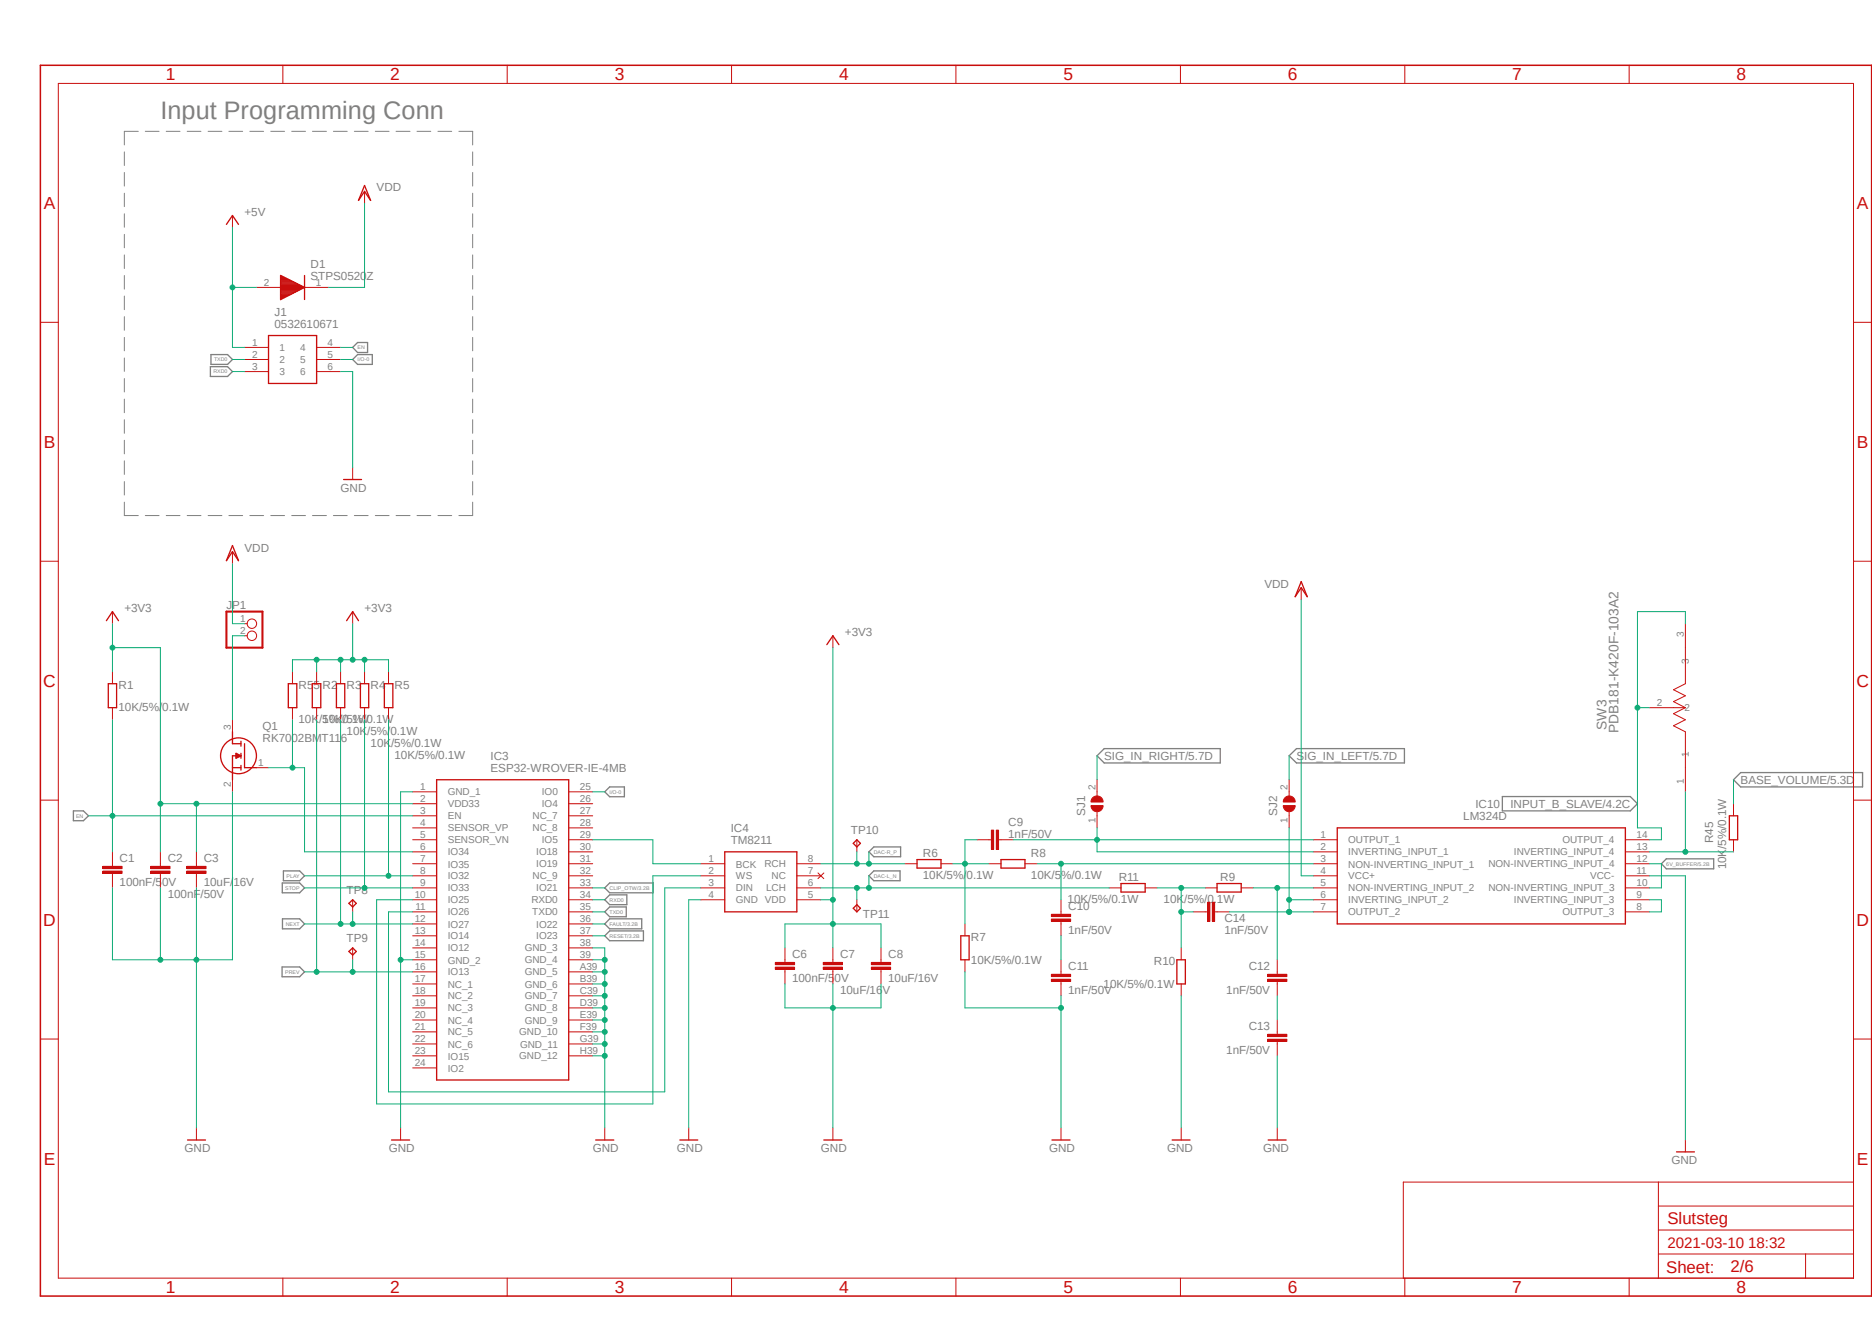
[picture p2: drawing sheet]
<svg xmlns="http://www.w3.org/2000/svg" width="420mm" height="297mm" viewBox="0 0 420 297" stroke-linecap="round" stroke-linejoin="round" font-family="sans-serif">
<path d="M8.5 14.3l411.5 276.9M420 14.5l-411.5 276.8" fill="none" stroke="#fff" stroke-width=".22"/>
<g fill="none" stroke="#808080" stroke-width=".22">
<path d="M27.9 34.1v3M27.9 38.7v3M31 29.5h-3.1v3M32.6 29.5h3.1M37.3 29.5h3.1M42 29.5h3.1M46.7 29.5h3.1M51.4 29.5h3M56 29.5h3.1M60.7 29.5h3.1M65.4 29.5h3.1M70.1 29.5h3.1"/>
<path d="M74.8 29.5h3.1M79.5 29.5h3.1M84.2 29.5h3.1M88.9 29.5h3.1M93.6 29.5h3M98.3 29.5h3M103 29.5h3v3M106 34.1v3M106 38.7v3M27.9 43.3v3.1M27.9 48v3M27.9 52.6v3"/>
<path d="M27.9 57.2v3M106 43.3v3.1M106 48v3M106 52.6v3M106 57.2v3M27.9 61.8v3.1M27.9 66.4v3.1M27.9 71v3.1M27.9 75.7v3M106 61.8v3.1M106 66.4v3.1M106 71v3.1"/>
<path d="M106 75.7v3M27.9 80.3v3M27.9 84.9v3M27.9 89.5v3.1M27.9 94.1v3.1M27.9 98.8v3M106 80.3v3M106 84.9v3M106 89.5v3.1M106 94.1v3.1M106 98.8v3M27.9 112.6v3.1h3.1"/>
<path d="M27.9 103.4v3M27.9 108v3M32.6 115.7h3.1M37.3 115.7h3.1M42 115.7h3.1M46.7 115.7h3.1M51.4 115.7h3M56 115.7h3.1M60.7 115.7h3.1M65.4 115.7h3.1M70.1 115.7h3.1M74.8 115.7h3.1"/>
<path d="M79.5 115.7h3.1M84.2 115.7h3.1M88.9 115.7h3.1M93.6 115.7h3M98.3 115.7h3M106 103.4v3M106 108v3M106 112.6v3.1h-3"/>
</g>
<g fill="none" stroke="#808080" stroke-width=".3">
<path d="M47.3 79.5h3.8l1.1 1.1-1.1 1.1h-3.8zM79.1 77.9l1.1-1.1h2.3v2.3h-2.3zM47.2 82.3h3.9l1.1 1.1-1.1 1.1h-3.9zM79.1 80.6l1.1-1.1h3.3v2.2h-3.3zM135.7 177.6l1.1-1.1h3.3v2.2h-3.3zM246.1 169.5l1.6-1.6h26.1v3.3h-26.1zM289.2 169.5l1.7-1.6h24.2v3.3h-24.2zM337.1 178.7h28.7l1.6 1.6-1.6 1.6h-28.7zM390.5 173.3h27.4v3.2h-27.4l-1.6-1.6zM16.5 181.9h2.2l1.2 1.1-1.2 1.1h-2.2zM63.3 198.1h3.9l1.1 1.1-1.1 1.1h-3.9zM63.6 195.4h3.6l1.1 1.1-1.1 1.1h-3.6z"/>
<path d="M135.7 199.2l1.1-1.1h9.8v2.2h-9.8zM194.9 191.1l1.1-1.1h6.1v2.2h-6.1zM194.9 196.5l1.1-1.1h5.9v2.2h-5.9zM373.8 192.7h10.7v2.2h-10.7l-1.1-1.1zM63.3 216.9h3.9l1.1 1.1-1.1 1.1h-3.9zM63.4 206.1h3.8l1.1 1.2-1.1 1.1h-3.8zM135.7 204.6l1.1-1.1h3.7v2.2h-3.7zM135.7 201.8l1.1-1.1h3.8v2.2h-3.8zM135.7 209.9l1.1-1.1h7.6v2.2h-7.6zM136.8 206.1h7.2v2.3h-7.2l-1.1-1.1z"/>
</g>
<g fill="none" stroke="#c90d0c" stroke-width=".22">
<path d="M13.1 18.7h402.7v268h-402.7zM63.5 14.6v4.1M113.8 14.6v4.1M164.1 14.6v4.1M214.5 14.6v4.1M264.8 14.6v4.1M315.2 14.6v4.1M365.5 14.6v4.1M52.2 48.3v2.7M9.1 72.3h4M54.9 77.9h5.3M57.5 64.5h5.4"/>
<path d="M68.3 64.5h5.4M71 77.9h5.4M415.8 72.3h4.1M54.9 80.6h5.3M54.9 83.4h5.3M71 80.6h5.4M71 83.4h5.4M79.1 104.9v2.7M9.1 125.9h4M25.2 137.2v2.7M415.8 125.9h4.1M9.1 179.5h4"/>
<path d="M92.6 177.6h5.4M127.6 177.6h5.4M415.8 179.5h4.1M44.1 193.8v.5M44.1 195.9v.6M92.6 180.3h5.4M92.6 183h5.4M92.6 185.7h5.4M92.6 188.4h5.4M92.6 191.1h5.4M92.6 193.8h5.4M92.6 196.5h5.4"/>
<path d="M92.6 199.2h5.4M127.6 180.3h5.4M127.6 183h5.4M127.6 185.7h5.4M127.6 188.4h5.4M127.6 191.1h5.4M127.6 193.8h5.4M127.6 196.5h5.4M127.6 199.2h5.4M92.6 201.8h5.4M92.6 204.6h5.4M92.6 207.3h5.4"/>
<path d="M92.6 209.9h5.4M92.6 212.6h5.4M92.6 215.3h5.4M92.6 218h5.4M127.6 201.8h5.4M127.6 204.6h5.4M127.6 207.3h5.4M127.6 209.9h5.4M127.6 212.6h5.4M127.6 215.3h5.4M127.6 218h5.4M9.1 233.1h4"/>
<path d="M92.6 220.7h5.4M92.6 223.4h5.4M92.6 226.1h5.4M92.6 228.8h5.4M92.6 231.5h5.4M92.6 234.2h5.4M92.6 236.9h5.4M92.6 239.6h5.4M127.6 220.7h5.4M127.6 223.4h5.4M127.6 226.1h5.4M127.6 228.8h5.4"/>
<path d="M127.6 231.5h5.4M127.6 234.2h5.4M127.6 236.9h5.4M415.8 233.1h4.1M89.9 253v2.7M135.7 253v2.7M372.1 265.2v21.5M372.1 275.9h43.7M372.1 270.6h43.7M415.8 265.2h-101v21.5M63.5 286.7v4M113.8 286.7v4"/>
<path d="M164.1 286.7v4M214.5 286.7v4M264.8 286.7v4M315.2 286.7v4M365.5 286.7v4M372.1 281.3h43.7M405.1 281.3v5.4"/>
</g>
<path d="M9.1 14.6h410.8v276.1h-410.8z" fill="none" stroke="#c90d0c" stroke-width=".34"/>
<g fill="none" stroke="#c90d0c" stroke-width=".3">
<path d="M50.8 50.3l1.4-2 1.3 2M60.2 75.3h10.8v10.7h-10.8zM62.9 61.8v5.4M62.9 61.8l5.4 2.7M62.9 67.2h.1M62.9 67h.5M62.9 66.8h.9M62.9 66.5h1.3M62.9 66.3h1.7M62.9 66.1h2.1M62.9 66h2.5M62.9 65.7h2.9"/>
<path d="M62.9 65.5h3.4M62.9 65.3h3.8M62.9 65.1h4.2M62.9 64.9h4.6M62.9 64.7h5M62.9 64.5h5.4M62.9 64.3h5M62.9 64.1h4.6M62.9 63.9h4.2M62.9 63.7h3.8M62.9 63.5h3.4M62.9 63.2h3"/>
<path d="M62.9 63.1h2.5M62.9 62.9h2.2M62.9 62.7h1.7M62.9 62.4h1.3M62.9 62.2h.9M62.9 62h.5M62.9 61.8h.1M68.3 61.8v5.4M68.3 64.5l-5.4 2.7M77.1 107.6h4M23.9 139.2l1.3-2 1.4 2M98 174.9h29.6v67.4h-29.6z"/>
<path d="M87.8 255.7h4.1M133.6 255.7h4.1"/>
</g>
<path d="M41.9 195.4h4.3v.5h-4.3z" fill-rule="evenodd" fill="#c90d0c"/>
<path d="M41.9 195.4h4.3v.5h-4.3z" fill="none" stroke="#c90d0c" stroke-width=".22"/>
<path d="M41.9 194.4h4.3v.5h-4.3z" fill-rule="evenodd" fill="#c90d0c"/>
<g fill="none" stroke="#c90d0c" stroke-width=".22">
<path d="M186.9 142.6v2.7M41.9 194.4h4.3v.5h-4.3zM44.1 191.1v2.7M44.1 196.5v2.7M157.2 193.8h5.4M157.2 196.5h5.4M157.2 199.2h5.4M178.8 193.8h5.3M178.8 196.5h5.3M178.8 199.2h5.3M183.5 195.8l1.3 1.3M184.8 195.8l-1.3 1.3"/>
<path d="M157.2 201.8h5.4M178.8 201.8h5.3M186.9 215.3v.6M186.9 217.5v.5M44.1 253v2.7M154.5 253v2.7"/>
</g>
<path d="M185.5 144.6l1.4-2 1.3 2M162.6 191.1h16.2v13.5h-16.2zM42.1 255.7h4M152.5 255.7h4" fill="none" stroke="#c90d0c" stroke-width=".3"/>
<path d="M184.7 217h4.3v.5h-4.3z" fill-rule="evenodd" fill="#c90d0c"/>
<path d="M184.7 217h4.3v.5h-4.3z" fill="none" stroke="#c90d0c" stroke-width=".22"/>
<path d="M184.7 215.9h4.3v.5h-4.3z" fill-rule="evenodd" fill="#c90d0c"/>
<path d="M25.2 193.8v.5M25.2 195.9v.6M184.7 215.9h4.3v.5h-4.3zM186.9 212.6v2.7M186.9 218v2.7" fill="none" stroke="#c90d0c" stroke-width=".22"/>
<path d="M23.1 195.4h4.3v.5h-4.3z" fill-rule="evenodd" fill="#c90d0c"/>
<path d="M23.1 195.4h4.3v.5h-4.3z" fill="none" stroke="#c90d0c" stroke-width=".22"/>
<path d="M23.1 194.4h4.3v.5h-4.3z" fill-rule="evenodd" fill="#c90d0c"/>
<path d="M23.1 194.4h4.3v.5h-4.3zM25.2 191.1v2.7M25.2 196.5v2.7M36 193.8v.5M36 195.9v.6" fill="none" stroke="#c90d0c" stroke-width=".22"/>
<path d="M33.8 195.4h4.3v.5h-4.3z" fill-rule="evenodd" fill="#c90d0c"/>
<path d="M33.8 195.4h4.3v.5h-4.3z" fill="none" stroke="#c90d0c" stroke-width=".22"/>
<path d="M33.8 194.4h4.3v.5h-4.3z" fill-rule="evenodd" fill="#c90d0c"/>
<path d="M33.8 194.4h4.3v.5h-4.3zM36 191.1v2.7M36 196.5v2.7M197.7 215.3v.6M197.7 217.5v.5M186.9 253v2.7" fill="none" stroke="#c90d0c" stroke-width=".22"/>
<path d="M184.8 255.7h4.1" fill="none" stroke="#c90d0c" stroke-width=".3"/>
<path d="M195.5 217h4.3v.5h-4.3z" fill-rule="evenodd" fill="#c90d0c"/>
<path d="M195.5 217h4.3v.5h-4.3z" fill="none" stroke="#c90d0c" stroke-width=".22"/>
<path d="M195.5 215.9h4.3v.5h-4.3z" fill-rule="evenodd" fill="#c90d0c"/>
<path d="M203 193.8h2.7M211.1 193.8h2.7M221.9 193.8h2.7M221.9 188.4h.5M224 188.4h.6M230 193.8h2.7M195.5 215.9h4.3v.5h-4.3zM197.7 212.6v2.7M197.7 218v2.7" fill="none" stroke="#c90d0c" stroke-width=".22"/>
<path d="M205.7 192.8h5.4v1.9h-5.4zM224.6 192.8h5.4v1.9h-5.4z" fill="none" stroke="#c90d0c" stroke-width=".3"/>
<path d="M222.4 186.2h.5v4.3h-.5z" fill-rule="evenodd" fill="#c90d0c"/>
<path d="M222.4 186.2h.5v4.3h-.5z" fill="none" stroke="#c90d0c" stroke-width=".22"/>
<path d="M223.5 186.2h.5v4.3h-.5z" fill-rule="evenodd" fill="#c90d0c"/>
<path d="M219.2 188.4h2.7M223.5 186.2h.5v4.3h-.5zM224.6 188.4h2.7M238 204.6v.5M238 206.7v.6" fill="none" stroke="#c90d0c" stroke-width=".22"/>
<path d="M235.9 206.2h4.3v.5h-4.3z" fill-rule="evenodd" fill="#c90d0c"/>
<path d="M235.9 206.2h4.3v.5h-4.3z" fill="none" stroke="#c90d0c" stroke-width=".22"/>
<path d="M235.9 205.1h4.3v.5h-4.3z" fill-rule="evenodd" fill="#c90d0c"/>
<path d="M235.9 205.1h4.3v.5h-4.3zM238 201.8v2.8M238 207.3v2.6M238 218v.6M238 220.2v.5" fill="none" stroke="#c90d0c" stroke-width=".22"/>
<path d="M235.9 219.7h4.3v.5h-4.3z" fill-rule="evenodd" fill="#c90d0c"/>
<path d="M235.9 219.7h4.3v.5h-4.3z" fill="none" stroke="#c90d0c" stroke-width=".22"/>
<path d="M235.9 218.6h4.3v.5h-4.3z" fill-rule="evenodd" fill="#c90d0c"/>
<path d="M235.9 218.6h4.3v.5h-4.3zM238 215.3v2.7M286.6 218v.6M238 220.7v2.7M286.6 220.2v.5M238 253v2.7" fill="none" stroke="#c90d0c" stroke-width=".22"/>
<path d="M236 255.7h4.1" fill="none" stroke="#c90d0c" stroke-width=".3"/>
<path d="M284.4 219.7h4.3v.5h-4.3z" fill-rule="evenodd" fill="#c90d0c"/>
<path d="M284.4 219.7h4.3v.5h-4.3z" fill="none" stroke="#c90d0c" stroke-width=".22"/>
<path d="M284.4 218.6h4.3v.5h-4.3z" fill-rule="evenodd" fill="#c90d0c"/>
<path d="M284.4 218.6h4.3v.5h-4.3zM286.6 215.3v2.7M286.6 220.7v2.7M286.6 231.5v.5M286.6 233.6v.6" fill="none" stroke="#c90d0c" stroke-width=".22"/>
<path d="M284.4 233.1h4.3v.5h-4.3z" fill-rule="evenodd" fill="#c90d0c"/>
<path d="M284.4 233.1h4.3v.5h-4.3z" fill="none" stroke="#c90d0c" stroke-width=".22"/>
<path d="M284.4 232h4.3v.5h-4.3z" fill-rule="evenodd" fill="#c90d0c"/>
<path d="M248.8 199.2h2.7M256.9 199.2h2.7M270.4 199.2h2.6M278.5 199.2h2.6M270.4 204.6h.5M272.5 204.6h.5M284.4 232h4.3v.5h-4.3zM286.6 228.8v2.7M286.6 234.2v2.7M286.6 253v2.7" fill="none" stroke="#c90d0c" stroke-width=".22"/>
<path d="M251.5 198.2h5.4v1.9h-5.4zM273 198.2h5.5v1.9h-5.5zM284.5 255.7h4" fill="none" stroke="#c90d0c" stroke-width=".3"/>
<path d="M270.9 202.4h.5v4.3h-.5z" fill-rule="evenodd" fill="#c90d0c"/>
<path d="M270.9 202.4h.5v4.3h-.5z" fill="none" stroke="#c90d0c" stroke-width=".22"/>
<path d="M272 202.4h.5v4.3h-.5z" fill-rule="evenodd" fill="#c90d0c"/>
<g fill="none" stroke="#c90d0c" stroke-width=".22">
<path d="M81.8 42.9v2.7M79.1 137.2v2.7M291.9 131.8v2.7M378.1 139.9v13.5l-2.6 1.3 2.6 1.4-2.6 1.3 2.6 1.3M25.2 150.7v2.7M25.2 158.7v2.8M71 150.7v2.7M71 158.7v2.8M76.4 150.7v2.7M76.4 158.7v2.8M81.8 150.7v2.7M81.8 158.7v2.8"/>
<path d="M87.2 150.7v2.7M87.2 158.7v2.8M370 158.7h8.1M378.1 158.7l-2.6 1.4 2.6 1.4-2.6 1.3 2.6 1.4v13.4M294.6 188.4h5.4M294.6 191.1h5.4M294.6 193.8h5.4M294.6 196.5h5.4M294.6 199.2h5.4M364.7 188.4h5.3M364.7 191.1h5.3M364.7 193.8h5.3"/>
<path d="M364.7 196.5h5.3M364.7 199.2h5.3M388.9 180.3v2.7M388.9 188.4v2.7M176.1 215.3v.6M176.1 217.5v.5M216.5 207.3v2.6M216.5 215.3v2.7M265 212.6v2.7M267.7 204.6h2.7M272 202.4h.5v4.3h-.5zM273 204.6h2.8"/>
<path d="M294.6 204.6h5.4M294.6 201.8h5.4M364.7 204.6h5.3M364.7 201.8h5.3M265 220.7v2.7M265 253v2.7M378.1 255.7v2.7"/>
</g>
<g fill="none" stroke="#c90d0c" stroke-width=".3">
<path d="M81.8 41.6l1.3 3.4-1.3-2.1-1.4 2.1zM77.8 139.2l1.3-2 1.3 2M291.9 130.5l1.4 3.4-1.4-2.1-1.3 2.1zM24.3 153.4h1.9v5.3h-1.9zM70.1 153.4h1.9v5.3h-1.9zM75.5 153.4h1.8v5.3h-1.8zM80.9 153.4h1.8v5.3h-1.8zM86.2 153.4h1.9v5.3h-1.9zM300 185.7h64.7v21.6h-64.7zM388 183h1.8v5.4h-1.8zM215.6 209.9h1.8v5.4h-1.8zM264 215.3h1.9v5.4h-1.9z"/>
<path d="M263 255.7h4M376.1 258.4h4.1"/>
</g>
<path d="M173.9 217h4.4v.5h-4.4z" fill-rule="evenodd" fill="#c90d0c"/>
<path d="M173.9 217h4.4v.5h-4.4z" fill="none" stroke="#c90d0c" stroke-width=".22"/>
<path d="M173.9 215.9h4.4v.5h-4.4z" fill-rule="evenodd" fill="#c90d0c"/>
<path d="M173.9 215.9h4.4v.5h-4.4zM176.1 212.6v2.7M176.1 218v2.7" fill="none" stroke="#c90d0c" stroke-width=".22"/>
<path d="M245.2 178.9a1.36 1.36 0 0 1 1.4-.3 1.36 1.36 0 0 1 .9 1.3h-2.7l.1-.6z" fill-rule="evenodd" fill="#c90d0c"/>
<path d="M245.2 178.9a1.36 1.36 0 0 1 1.4-.3 1.36 1.36 0 0 1 .9 1.3h-2.7l.1-.6z" fill="none" stroke="#c90d0c" stroke-width=".22"/>
<path d="M244.8 180.7h2.7a1.35 1.35 0 0 1-1.4 1.4 1.35 1.35 0 0 1-1.3-1.4z" fill-rule="evenodd" fill="#c90d0c"/>
<path d="M246.1 174.9v3.7M244.8 180.7h2.7a1.35 1.35 0 0 1-1.4 1.4 1.35 1.35 0 0 1-1.3-1.4zM246.1 182.1v3.6" fill="none" stroke="#c90d0c" stroke-width=".22"/>
<path d="M288.3 178.9a1.33 1.33 0 0 1 1.5-.3 1.33 1.33 0 0 1 .8 1.3h-2.7l.1-.6z" fill-rule="evenodd" fill="#c90d0c"/>
<path d="M288.3 178.9a1.33 1.33 0 0 1 1.5-.3 1.33 1.33 0 0 1 .8 1.3h-2.7l.1-.6z" fill="none" stroke="#c90d0c" stroke-width=".22"/>
<path d="M287.9 180.7h2.7a1.33 1.33 0 0 1-1.4 1.4 1.33 1.33 0 0 1-1.3-1.4z" fill-rule="evenodd" fill="#c90d0c"/>
<g fill="none" stroke="#c90d0c" stroke-width=".22">
<path d="M52.2 123.7v2.7M54.9 139.9h.6M54.9 142.6h.6M65.6 150.7v2.7M65.6 158.7v2.8M52.2 161.5v2.7M52.2 174.9v2.7M57.5 172.2h2.7M289.2 174.9v3.7M192.2 188.4v2.7M287.9 180.7h2.7a1.33 1.33 0 0 1-1.4 1.4 1.33 1.33 0 0 1-1.3-1.4zM289.2 182.1v3.6"/>
<path d="M79.1 201.8v2.8M79.1 212.6v2.7M192.2 201.8v2.8"/>
<circle cx="56.5" cy="139.9" r="1.06"/>
<circle cx="56.5" cy="142.6" r="1.06"/>
</g>
<g fill="none" stroke="#c90d0c" stroke-width=".3">
<path d="M52.2 122.4l1.3 3.4-1.3-2.1-1.4 2.1zM64.7 153.4h1.9v5.3h-1.9zM52.2 164.2v2.6h1.9M52.2 172.2h1.9M53 169l1.1 .5-1.1 .6zM53 169.9h.3M53 169.7h.7M53 169.5h1M53 169.3h.6M53 169.1h.1M54.1 169.5h-1.9v5.4M54.1 166.3v1.1"/>
<path d="M54.1 169v1.1M54.1 171.7v1.1M54.9 166.8v5.4h2.6M191.4 189.2l.8-.8 .8 .8-.8 .8zM78.3 202.6l.8-.8 .8 .8-.8 .9zM78.3 213.4l.8-.8 .8 .8-.8 .8zM192.2 202.9l.8 .9-.8 .8-.8-.8z"/>
<circle cx="53.5" cy="169.5" r="4"/>
</g>
<path d="M50.8 137.2h8.1v8.1h-8.1z" fill="none" stroke="#c90d0c" stroke-width=".47"/>
<path d="M92.6 177.6h-2.7v75.4M89.9 215.3h2.7" fill="none" stroke="#0dab76" stroke-width=".22"/>
<circle cx="89.9" cy="215.3" r=".55" fill="#0dab76"/>
<g fill="none" stroke="#0dab76" stroke-width=".22">
<path d="M133 234.2h2.7v18.8M133 236.9h2.7"/>
<circle cx="89.9" cy="215.3" r=".55"/>
</g>
<circle cx="135.7" cy="236.9" r=".55" fill="#0dab76"/>
<g fill="none" stroke="#0dab76" stroke-width=".22">
<path d="M133 231.5h2.7v2.7"/>
<circle cx="135.7" cy="236.9" r=".55"/>
</g>
<circle cx="135.7" cy="234.2" r=".55" fill="#0dab76"/>
<g fill="none" stroke="#0dab76" stroke-width=".22">
<path d="M133 228.8h2.7v2.7"/>
<circle cx="135.7" cy="234.2" r=".55"/>
</g>
<circle cx="135.7" cy="231.5" r=".55" fill="#0dab76"/>
<g fill="none" stroke="#0dab76" stroke-width=".22">
<path d="M133 226.1h2.7v2.7"/>
<circle cx="135.7" cy="231.5" r=".55"/>
</g>
<circle cx="135.7" cy="228.8" r=".55" fill="#0dab76"/>
<g fill="none" stroke="#0dab76" stroke-width=".22">
<path d="M133 223.4h2.7v2.7"/>
<circle cx="135.7" cy="228.8" r=".55"/>
</g>
<circle cx="135.7" cy="226.1" r=".55" fill="#0dab76"/>
<g fill="none" stroke="#0dab76" stroke-width=".22">
<path d="M133 220.7h2.7v2.7"/>
<circle cx="135.7" cy="226.1" r=".55"/>
</g>
<circle cx="135.7" cy="223.4" r=".55" fill="#0dab76"/>
<g fill="none" stroke="#0dab76" stroke-width=".22">
<path d="M133 218h2.7v2.7"/>
<circle cx="135.7" cy="223.4" r=".55"/>
</g>
<circle cx="135.7" cy="220.7" r=".55" fill="#0dab76"/>
<g fill="none" stroke="#0dab76" stroke-width=".22">
<path d="M133 215.3h2.7v2.7"/>
<circle cx="135.7" cy="220.7" r=".55"/>
</g>
<circle cx="135.7" cy="218" r=".55" fill="#0dab76"/>
<g fill="none" stroke="#0dab76" stroke-width=".22">
<path d="M133 212.6h2.7v2.7"/>
<circle cx="135.7" cy="218" r=".55"/>
</g>
<circle cx="135.7" cy="215.3" r=".55" fill="#0dab76"/>
<g fill="none" stroke="#0dab76" stroke-width=".22">
<path d="M76.4 83.4h2.7v21.5M25.2 199.2v16.1h10.8M44.1 199.2v53.8"/>
<circle cx="135.7" cy="215.3" r=".55"/>
</g>
<circle cx="44.1" cy="215.3" r=".55" fill="#0dab76"/>
<g fill="none" stroke="#0dab76" stroke-width=".22">
<path d="M36 199.2v16.1h8.1"/>
<circle cx="44.1" cy="215.3" r=".55"/>
</g>
<circle cx="36" cy="215.3" r=".55" fill="#0dab76"/>
<g fill="none" stroke="#0dab76" stroke-width=".22">
<path d="M52.2 177.6v37.7h-8.1M157.2 201.8h-2.7v51.2M176.1 220.7v5.4h10.8M186.9 220.7v32.3"/>
<circle cx="36" cy="215.3" r=".55"/>
</g>
<circle cx="186.9" cy="226.1" r=".55" fill="#0dab76"/>
<g fill="none" stroke="#0dab76" stroke-width=".22">
<path d="M197.7 220.7v5.4h-10.8M238 223.4v29.6"/>
<circle cx="186.9" cy="226.1" r=".55"/>
</g>
<circle cx="238" cy="226.1" r=".55" fill="#0dab76"/>
<g fill="none" stroke="#0dab76" stroke-width=".22">
<path d="M76.4 77.9h2.7M76.4 80.6h2.7M25.2 161.5v21.5M133 177.6h2.7M19.9 183h72.7M370 196.5h8.1v59.2M216.5 218v8.1h21.5M265 223.4v29.6M286.6 236.9v16.1"/>
<circle cx="238" cy="226.1" r=".55"/>
</g>
<circle cx="25.2" cy="183" r=".55" fill="#0dab76"/>
<g fill="none" stroke="#0dab76" stroke-width=".22">
<path d="M52.2 80.6h2.7M52.2 83.4h2.7M25.2 139.9v10.8M25.2 183v8.1M44.1 180.3v10.8M92.6 180.3h-56.6v10.8M133 204.6h2.7M133 201.8h2.7"/>
<circle cx="25.2" cy="183" r=".55"/>
</g>
<circle cx="44.1" cy="180.3" r=".55" fill="#0dab76"/>
<g fill="none" stroke="#0dab76" stroke-width=".22">
<path d="M36 145.3v35"/>
<circle cx="44.1" cy="180.3" r=".55"/>
</g>
<circle cx="36" cy="180.3" r=".55" fill="#0dab76"/>
<g fill="none" stroke="#0dab76" stroke-width=".22">
<path d="M25.2 145.3h10.8"/>
<circle cx="36" cy="180.3" r=".55"/>
</g>
<circle cx="25.2" cy="145.3" r=".55" fill="#0dab76"/>
<g fill="none" stroke="#0dab76" stroke-width=".22">
<path d="M186.9 145.3v62h-10.8v5.3M184.1 201.8h2.8"/>
<circle cx="25.2" cy="145.3" r=".55"/>
</g>
<circle cx="186.9" cy="201.8" r=".55" fill="#0dab76"/>
<circle cx="186.9" cy="201.8" r=".55" fill="none" stroke="#0dab76" stroke-width=".22"/>
<circle cx="186.9" cy="207.3" r=".55" fill="#0dab76"/>
<g fill="none" stroke="#0dab76" stroke-width=".22">
<path d="M79.1 139.9v8.1h-8.1v2.7M76.4 148v2.7M186.9 212.6v-5.3h10.8v5.3"/>
<circle cx="186.9" cy="207.3" r=".55"/>
</g>
<circle cx="76.4" cy="148" r=".55" fill="#0dab76"/>
<g fill="none" stroke="#0dab76" stroke-width=".22">
<path d="M79.1 148h2.7"/>
<circle cx="76.4" cy="148" r=".55"/>
</g>
<circle cx="79.1" cy="148" r=".55" fill="#0dab76"/>
<g fill="none" stroke="#0dab76" stroke-width=".22">
<path d="M87.2 148h-5.4v2.7"/>
<circle cx="79.1" cy="148" r=".55"/>
</g>
<circle cx="81.8" cy="148" r=".55" fill="#0dab76"/>
<g fill="none" stroke="#0dab76" stroke-width=".22">
<path d="M71 148h-5.4v2.7M87.2 148v2.7"/>
<circle cx="81.8" cy="148" r=".55"/>
</g>
<circle cx="71" cy="148" r=".55" fill="#0dab76"/>
<g fill="none" stroke="#0dab76" stroke-width=".22">
<path d="M52.2 51v26.9h2.7M52.2 64.5h5.3"/>
<circle cx="71" cy="148" r=".55"/>
</g>
<circle cx="52.2" cy="64.5" r=".55" fill="#0dab76"/>
<g fill="none" stroke="#0dab76" stroke-width=".22">
<path d="M184.1 193.8h18.9M194.9 191.1v2.7"/>
<circle cx="52.2" cy="64.5" r=".55"/>
</g>
<circle cx="194.9" cy="193.8" r=".55" fill="#0dab76"/>
<g fill="none" stroke="#0dab76" stroke-width=".22">
<path d="M192.2 191.1v2.7"/>
<circle cx="194.9" cy="193.8" r=".55"/>
</g>
<circle cx="192.2" cy="193.8" r=".55" fill="#0dab76"/>
<g fill="none" stroke="#0dab76" stroke-width=".22">
<path d="M194.9 196.5v2.7h-10.8"/>
<circle cx="192.2" cy="193.8" r=".55"/>
</g>
<circle cx="194.9" cy="199.2" r=".55" fill="#0dab76"/>
<g fill="none" stroke="#0dab76" stroke-width=".22">
<path d="M192.2 199.2v2.6M194.9 199.2h53.9"/>
<circle cx="194.9" cy="199.2" r=".55"/>
</g>
<circle cx="192.2" cy="199.2" r=".55" fill="#0dab76"/>
<g fill="none" stroke="#0dab76" stroke-width=".22">
<path d="M133 188.4h13.5v5.4h10.7M157.2 199.2h-8.1v45.7h-61.9v-40.3h5.4M157.2 196.5h-10.7v51.1h-62v-45.8h8.1M232.7 193.8h61.9M238 193.8v8"/>
<circle cx="192.2" cy="199.2" r=".55"/>
</g>
<circle cx="238" cy="193.8" r=".55" fill="#0dab76"/>
<g fill="none" stroke="#0dab76" stroke-width=".22">
<path d="M281.1 199.2h13.5M286.6 199.2v16.1M238 209.9v5.4"/>
<circle cx="238" cy="193.8" r=".55"/>
</g>
<circle cx="286.6" cy="199.2" r=".55" fill="#0dab76"/>
<g fill="none" stroke="#0dab76" stroke-width=".22">
<path d="M259.6 199.2h10.8M265 199.2v5.4h2.7M286.6 223.4v5.4"/>
<circle cx="286.6" cy="199.2" r=".55"/>
</g>
<circle cx="265" cy="199.2" r=".55" fill="#0dab76"/>
<g fill="none" stroke="#0dab76" stroke-width=".22">
<path d="M265 204.6v8"/>
<circle cx="265" cy="199.2" r=".55"/>
</g>
<circle cx="265" cy="204.6" r=".55" fill="#0dab76"/>
<g fill="none" stroke="#0dab76" stroke-width=".22">
<path d="M81.8 45.6v18.9h-8.1M52.2 126.4v13.5h2.7M291.9 134.5v62h2.7M213.8 193.8h8.1M219.2 188.4h-2.7v5.4"/>
<circle cx="265" cy="204.6" r=".55"/>
</g>
<circle cx="216.5" cy="193.8" r=".55" fill="#0dab76"/>
<g fill="none" stroke="#0dab76" stroke-width=".22">
<path d="M81.8 161.5v37.7h10.8M216.5 193.8v13.5"/>
<circle cx="216.5" cy="193.8" r=".55"/>
</g>
<circle cx="81.8" cy="199.2" r=".55" fill="#0dab76"/>
<g fill="none" stroke="#0dab76" stroke-width=".22">
<path d="M87.2 161.5v35M68.3 199.2h13.5M68.3 196.5h24.3"/>
<circle cx="81.8" cy="199.2" r=".55"/>
</g>
<circle cx="87.2" cy="196.5" r=".55" fill="#0dab76"/>
<g fill="none" stroke="#0dab76" stroke-width=".22">
<path d="M71 161.5v56.5M68.3 218h24.3"/>
<circle cx="87.2" cy="196.5" r=".55"/>
</g>
<circle cx="71" cy="218" r=".55" fill="#0dab76"/>
<g fill="none" stroke="#0dab76" stroke-width=".22">
<path d="M79.1 215.3v2.7"/>
<circle cx="71" cy="218" r=".55"/>
</g>
<circle cx="79.1" cy="218" r=".55" fill="#0dab76"/>
<g fill="none" stroke="#0dab76" stroke-width=".22">
<path d="M76.4 161.5v45.8M68.3 207.3h24.3"/>
<circle cx="79.1" cy="218" r=".55"/>
</g>
<circle cx="76.4" cy="207.3" r=".55" fill="#0dab76"/>
<g fill="none" stroke="#0dab76" stroke-width=".22">
<path d="M79.1 204.6v2.7"/>
<circle cx="76.4" cy="207.3" r=".55"/>
</g>
<circle cx="79.1" cy="207.3" r=".55" fill="#0dab76"/>
<g fill="none" stroke="#0dab76" stroke-width=".22">
<path d="M378.1 177.6v13.5M133 199.2h2.7M370 193.8h2.7v5.4h-2.7M370 191.1h18.9M133 207.3h2.7M133 209.9h2.7"/>
<circle cx="79.1" cy="207.3" r=".55"/>
</g>
<circle cx="378.1" cy="191.1" r=".55" fill="#0dab76"/>
<g fill="none" stroke="#0dab76" stroke-width=".22">
<path d="M378.1 139.9v-2.7h-10.7v48.5h5.3v2.7h-2.7M367.4 158.7h2.6M388.9 174.9v5.4M370 201.8h2.7v2.8h-2.7"/>
<circle cx="378.1" cy="191.1" r=".55"/>
</g>
<circle cx="367.4" cy="158.8" r=".55" fill="#0dab76"/>
<g fill="none" stroke="#0dab76" stroke-width=".22">
<path d="M246.1 169.5v5.4M294.6 188.4h-48.5v2.7h48.5"/>
<circle cx="367.4" cy="158.8" r=".55"/>
</g>
<circle cx="246.1" cy="188.4" r=".55" fill="#0dab76"/>
<g fill="none" stroke="#0dab76" stroke-width=".22">
<path d="M289.2 169.5v5.4M246.1 185.7v2.7h-18.8M294.6 201.8h-5.4v2.8h5.4"/>
<circle cx="246.1" cy="188.4" r=".55"/>
</g>
<circle cx="289.2" cy="204.6" r=".55" fill="#0dab76"/>
<g fill="none" stroke="#0dab76" stroke-width=".22">
<path d="M275.8 204.6h13.4"/>
<circle cx="289.2" cy="204.6" r=".55"/>
</g>
<circle cx="289.2" cy="204.6" r=".55" fill="#0dab76"/>
<circle cx="289.2" cy="204.6" r=".55" fill="none" stroke="#0dab76" stroke-width=".22"/>
<circle cx="289.2" cy="201.8" r=".55" fill="#0dab76"/>
<g fill="none" stroke="#0dab76" stroke-width=".22">
<path d="M60.2 172.2h8.1M65.6 161.5v10.7M289.2 185.7v16.1"/>
<circle cx="289.2" cy="201.8" r=".55"/>
</g>
<circle cx="65.6" cy="172.2" r=".55" fill="#0dab76"/>
<g fill="none" stroke="#0dab76" stroke-width=".22">
<path d="M54.9 142.6h-2.7v18.9M68.3 172.2v18.9h24.3"/>
<circle cx="65.6" cy="172.2" r=".55"/>
</g>
<text font-size="5.7" fill="#808080" x="36" y="26.8">Input Programming Conn</text>
<g font-size="3.9" fill="#c90d0c">
<text x="37.2" y="18">1</text>
<text x="87.5" y="18">2</text>
<text x="137.9" y="18">3</text>
<text x="188.3" y="18">4</text>
<text x="238.6" y="18">5</text>
<text x="288.9" y="18">6</text>
<text x="339.3" y="18">7</text>
<text x="389.6" y="18">8</text>
<text x="9.8" y="46.9">A</text>
<text x="416.6" y="46.9">A</text>
<text x="9.8" y="100.5">B</text>
<text x="416.6" y="100.5">B</text>
<text x="9.7" y="154.1">C</text>
<text x="416.5" y="154.1">C</text>
<text x="9.7" y="207.6">D</text>
<text x="416.5" y="207.6">D</text>
<text x="9.8" y="261.3">E</text>
<text x="416.6" y="261.3">E</text>
<text x="37.2" y="290.1">1</text>
<text x="87.5" y="290.1">2</text>
<text x="137.9" y="290.1">3</text>
<text x="188.3" y="290.1">4</text>
<text x="238.6" y="290.1">5</text>
<text x="288.9" y="290.1">6</text>
<text x="339.3" y="290.1">7</text>
<text x="389.6" y="290.1">8</text>
</g>
<g font-size="3.8" fill="#c90d0c">
<text x="374.1" y="274.6">Slutsteg</text>
<text x="373.8" y="285.5">Sheet:</text>
<text x="388.2" y="285.4">2/6</text>
</g>
<text font-size="3.4" fill="#c90d0c" x="374.1" y="280">2021-03-10 18:32</text>
<g font-size="3.1" fill="#808080">
<text x="360.4" y="163.8" transform="rotate(-90 360.4 163.8)">SW3</text>
<text x="363.1" y="164.5" transform="rotate(-90 363.1 164.5)">PDB181-K420F-103A2</text>
</g>
<g font-size="2.6" fill="#808080">
<text x="84.5" y="42.9">VDD</text>
<text x="54.9" y="48.3">+5V</text>
<text x="69.7" y="62.7">STPS0520Z</text>
<text x="69.7" y="60">D1</text>
<text x="61.6" y="70.8">J1</text>
<text x="61.6" y="73.5">0532610671</text>
<text x="76.4" y="110.3">GND</text>
<text x="54.9" y="123.7">VDD</text>
<text x="283.7" y="131.8">VDD</text>
<text x="27.9" y="137.2">+3V3</text>
<text x="50.8" y="136.5">JP1</text>
<text x="81.8" y="137.2">+3V3</text>
<text x="189.6" y="142.6">+3V3</text>
<text x="26.6" y="154.5">R1</text>
<text x="67" y="154.5">R55</text>
<text x="72.4" y="154.5">R2</text>
<text x="77.8" y="154.5">R3</text>
<text x="83.1" y="154.5">R4</text>
<text x="88.5" y="154.5">R5</text>
<text x="26.6" y="159.6">10K/5%/0.1W</text>
<text x="58.9" y="166.5">RK7002BMT116</text>
<text x="58.9" y="163.8">Q1</text>
<text x="67" y="162.3">10K/5%/0.1W</text>
<text x="72.4" y="162.3">10K/5%/0.1W</text>
<text x="77.8" y="165">10K/5%/0.1W</text>
<text x="83.1" y="167.6">10K/5%/0.1W</text>
<text x="88.5" y="170.3">10K/5%/0.1W</text>
<text x="110.1" y="173.1">ESP32-WROVER-IE-4MB</text>
<text x="110.1" y="170.5">IC3</text>
<text x="247.7" y="170.5">SIG_IN_RIGHT/5.7D</text>
<text x="290.9" y="170.5">SIG_IN_LEFT/5.7D</text>
<text x="390.5" y="175.9">BASE_VOLUME/5.3D</text>
<text x="226.2" y="185.3">C9</text>
<text x="243.5" y="183" transform="rotate(-90 243.5 183)">SJ1</text>
<text x="286.5" y="183" transform="rotate(-90 286.5 183)">SJ2</text>
<text x="328.3" y="183.9">LM324D</text>
<text x="331" y="181.2">IC10</text>
<text x="338.9" y="181.3">INPUT_B_SLAVE/4.2C</text>
<text x="164" y="189.3">TM8211</text>
<text x="164" y="186.6">IC4</text>
<text x="190.9" y="187">TP10</text>
<text x="226.2" y="188">1nF/50V</text>
<text x="384.3" y="189.1" transform="rotate(-90 384.3 189.1)">R45</text>
<text x="26.8" y="193.4">C1</text>
<text x="37.6" y="193.4">C2</text>
<text x="45.7" y="193.4">C3</text>
<text x="207" y="197.3">10K/5%/0.1W</text>
<text x="207" y="192.2">R6</text>
<text x="231.3" y="197.3">10K/5%/0.1W</text>
<text x="231.3" y="192.2">R8</text>
<text x="251" y="197.6">R11</text>
<text x="273.8" y="197.6">R9</text>
<text x="387.3" y="195" transform="rotate(-90 387.3 195)">10K/5%/0.1W</text>
<text x="26.8" y="198.8">100nF/50V</text>
<text x="37.6" y="201.5">100nF/50V</text>
<text x="45.7" y="198.8">10uF/16V</text>
<text x="77.8" y="200.5">TP8</text>
<text x="239.5" y="202.6">10K/5%/0.1W</text>
<text x="261.1" y="202.6">10K/5%/0.1W</text>
<text x="193.6" y="205.9">TP11</text>
<text x="239.6" y="209.5">1nF/50V</text>
<text x="239.6" y="204.1">C10</text>
<text x="274.7" y="209.5">1nF/50V</text>
<text x="274.7" y="206.9">C14</text>
<text x="77.8" y="211.3">TP9</text>
<text x="177.7" y="214.9">C6</text>
<text x="188.5" y="214.9">C7</text>
<text x="199.3" y="214.9">C8</text>
<text x="217.8" y="211">R7</text>
<text x="177.7" y="220.3">100nF/50V</text>
<text x="199.3" y="220.3">10uF/16V</text>
<text x="217.8" y="216.2">10K/5%/0.1W</text>
<text x="239.6" y="217.6">C11</text>
<text x="247.6" y="221.5">10K/5%/0.1W</text>
<text x="258.9" y="216.4">R10</text>
<text x="280.2" y="217.6">C12</text>
<text x="188.5" y="223">10uF/16V</text>
<text x="239.6" y="223">1nF/50V</text>
<text x="275.1" y="223">1nF/50V</text>
<text x="280.2" y="231.1">C13</text>
<text x="275.1" y="236.5">1nF/50V</text>
<text x="41.4" y="258.4">GND</text>
<text x="87.2" y="258.4">GND</text>
<text x="133" y="258.4">GND</text>
<text x="151.8" y="258.4">GND</text>
<text x="184.1" y="258.4">GND</text>
<text x="235.4" y="258.4">GND</text>
<text x="261.8" y="258.4">GND</text>
<text x="283.4" y="258.4">GND</text>
<text x="375" y="261.1">GND</text>
</g>
<g font-size="2.2" fill="#808080">
<text x="59.2" y="64.1">2</text>
<text x="70.8" y="64.1">1</text>
<text x="56.6" y="77.6">1</text>
<text x="73.5" y="77.6">4</text>
<text x="56.6" y="80.3">2</text>
<text x="56.6" y="83">3</text>
<text x="62.7" y="78.8">1</text>
<text x="62.7" y="81.4">2</text>
<text x="67.3" y="78.7">4</text>
<text x="67.3" y="81.4">5</text>
<text x="73.5" y="80.3">5</text>
<text x="73.5" y="83">6</text>
<text x="62.7" y="84.2">3</text>
<text x="67.3" y="84.2">6</text>
<text x="53.8" y="139.5">1</text>
<text x="53.8" y="142.2">2</text>
<text x="377.7" y="142.8" transform="rotate(-90 377.7 142.8)">3</text>
<text x="378.9" y="149" transform="rotate(-90 378.9 149)">3</text>
<text x="371.7" y="158.4">2</text>
<text x="377.9" y="159.6">2</text>
<text x="51.8" y="163.8" transform="rotate(-90 51.8 163.8)">3</text>
<text x="57.9" y="171.9">1</text>
<text x="378.9" y="169.8" transform="rotate(-90 378.9 169.8)">1</text>
<text x="51.8" y="176.5" transform="rotate(-90 51.8 176.5)">2</text>
<text x="94.3" y="177.3">1</text>
<text x="94.3" y="179.9">2</text>
<text x="100.5" y="178.4">GND_1</text>
<text x="121.5" y="178.4">IO0</text>
<text x="130.1" y="177.3">25</text>
<text x="130.1" y="179.9">26</text>
<text x="245.7" y="177.3" transform="rotate(-90 245.7 177.3)">2</text>
<text x="288.8" y="177.3" transform="rotate(-90 288.8 177.3)">2</text>
<text x="377.7" y="175.9" transform="rotate(-90 377.7 175.9)">1</text>
<text x="94.3" y="182.6">3</text>
<text x="94.3" y="185.3">4</text>
<text x="100.5" y="181.1">VDD33</text>
<text x="100.5" y="183.8">EN</text>
<text x="119.5" y="183.8">NC_7</text>
<text x="121.5" y="181.1">IO4</text>
<text x="130.1" y="182.6">27</text>
<text x="130.1" y="185.3">28</text>
<text x="245.7" y="184.6" transform="rotate(-90 245.7 184.6)">1</text>
<text x="288.8" y="184.6" transform="rotate(-90 288.8 184.6)">1</text>
<text x="94.3" y="188">5</text>
<text x="94.3" y="190.7">6</text>
<text x="100.5" y="186.5">SENSOR_VP</text>
<text x="100.5" y="189.2">SENSOR_VN</text>
<text x="100.5" y="191.9">IO34</text>
<text x="119.5" y="186.5">NC_8</text>
<text x="120.3" y="191.9">IO18</text>
<text x="121.5" y="189.2">IO5</text>
<text x="130.1" y="188">29</text>
<text x="130.1" y="190.7">30</text>
<text x="296.3" y="188">1</text>
<text x="296.3" y="190.7">2</text>
<text x="302.5" y="189.2">OUTPUT_1</text>
<text x="302.5" y="191.9">INVERTING_INPUT_1</text>
<text x="339.6" y="191.9">INVERTING_INPUT_4</text>
<text x="350.5" y="189.2">OUTPUT_4</text>
<text x="367.2" y="188">14</text>
<text x="367.2" y="190.7">13</text>
<text x="94.3" y="193.4">7</text>
<text x="94.3" y="196.1">8</text>
<text x="100.5" y="194.6">IO35</text>
<text x="100.5" y="197.3">IO32</text>
<text x="119.5" y="197.3">NC_9</text>
<text x="120.3" y="194.6">IO19</text>
<text x="130.1" y="193.4">31</text>
<text x="130.1" y="196.1">32</text>
<text x="158.9" y="193.4">1</text>
<text x="158.9" y="196.1">2</text>
<text x="165.1" y="194.6">BCK</text>
<text x="165.1" y="197.3">WS</text>
<text x="171.5" y="194.6">RCH</text>
<text x="173.1" y="197.3">NC</text>
<text x="181.3" y="193.4">8</text>
<text x="181.3" y="196.1">7</text>
<text x="296.3" y="193.4">3</text>
<text x="296.3" y="196.1">4</text>
<text x="302.5" y="194.6">NON-INVERTING_INPUT_1</text>
<text x="302.5" y="197.3">VCC+</text>
<text x="333.9" y="194.6">NON-INVERTING_INPUT_4</text>
<text x="356.7" y="197.3">VCC-</text>
<text x="367.2" y="193.4">12</text>
<text x="367.2" y="196.1">11</text>
<text x="93" y="201.5">10</text>
<text x="94.3" y="198.8">9</text>
<text x="100.5" y="200">IO33</text>
<text x="100.5" y="202.7">IO25</text>
<text x="119.2" y="202.7">RXD0</text>
<text x="120.3" y="200">IO21</text>
<text x="130.1" y="198.8">33</text>
<text x="130.1" y="201.5">34</text>
<text x="158.9" y="198.8">3</text>
<text x="158.9" y="201.5">4</text>
<text x="165.1" y="200">DIN</text>
<text x="165.1" y="202.7">GND VDD</text>
<text x="171.9" y="200">LCH</text>
<text x="181.3" y="198.8">6</text>
<text x="181.3" y="201.5">5</text>
<text x="296.3" y="198.8">5</text>
<text x="296.3" y="201.5">6</text>
<text x="302.5" y="200">NON-INVERTING_INPUT_2</text>
<text x="302.5" y="202.7">INVERTING_INPUT_2</text>
<text x="333.9" y="200">NON-INVERTING_INPUT_3</text>
<text x="339.6" y="202.7">INVERTING_INPUT_3</text>
<text x="367.2" y="198.8">10</text>
<text x="367.2" y="201.5">9</text>
<text x="93" y="206.9">12</text>
<text x="93" y="209.6">13</text>
<text x="93.2" y="204.2">11</text>
<text x="100.5" y="205.4">IO26</text>
<text x="100.5" y="208.1">IO27</text>
<text x="119.4" y="205.4">TXD0</text>
<text x="120.3" y="208.1">IO22</text>
<text x="130.1" y="204.2">35</text>
<text x="130.1" y="206.9">36</text>
<text x="130.1" y="209.6">37</text>
<text x="296.3" y="204.2">7</text>
<text x="302.5" y="205.4">OUTPUT_2</text>
<text x="350.5" y="205.4">OUTPUT_3</text>
<text x="367.2" y="204.2">8</text>
<text x="93" y="212.3">14</text>
<text x="93" y="215">15</text>
<text x="100.5" y="210.7">IO14</text>
<text x="100.5" y="213.4">IO12</text>
<text x="117.7" y="213.4">GND_3</text>
<text x="120.3" y="210.7">IO23</text>
<text x="130.1" y="212.3">38</text>
<text x="130.1" y="215">39</text>
<text x="93" y="217.6">16</text>
<text x="93" y="220.3">17</text>
<text x="100.5" y="216.2">GND_2</text>
<text x="100.5" y="218.8">IO13</text>
<text x="100.5" y="221.5">NC_1</text>
<text x="117.7" y="216.1">GND_4</text>
<text x="117.7" y="218.8">GND_5</text>
<text x="117.7" y="221.5">GND_6</text>
<text x="130.1" y="217.6">A39</text>
<text x="130.1" y="220.3">B39</text>
<text x="93" y="223">18</text>
<text x="93" y="225.7">19</text>
<text x="100.5" y="224.2">NC_2</text>
<text x="100.5" y="226.9">NC_3</text>
<text x="117.7" y="224.2">GND_7</text>
<text x="117.7" y="226.9">GND_8</text>
<text x="130.1" y="223">C39</text>
<text x="130.1" y="225.7">D39</text>
<text x="93" y="228.4">20</text>
<text x="93" y="231.1">21</text>
<text x="93" y="233.8">22</text>
<text x="100.5" y="229.6">NC_4</text>
<text x="100.5" y="232.3">NC_5</text>
<text x="116.5" y="232.3">GND_10</text>
<text x="117.7" y="229.6">GND_9</text>
<text x="130.1" y="228.4">E39</text>
<text x="130.1" y="231.1">F39</text>
<text x="130.1" y="233.8">G39</text>
<text x="93" y="236.5">23</text>
<text x="93" y="239.2">24</text>
<text x="100.5" y="235">NC_6</text>
<text x="100.5" y="237.7">IO15</text>
<text x="116.5" y="237.7">GND_12</text>
<text x="116.7" y="235">GND_11</text>
<text x="130.1" y="236.5">H39</text>
<text x="100.5" y="240.4">IO2</text>
</g>
<g font-size="1.2" fill="#808080">
<text x="47.9" y="83.8">RXD0</text>
<text x="48" y="81.1">TXD0</text>
<text x="80.2" y="81.1">I/O-0</text>
<text x="80.2" y="78.4">EN</text>
<text x="136.8" y="178.1">I/O-0</text>
<text x="17.1" y="183.4">EN</text>
<text x="196" y="191.5">DAC-R_P</text>
<text x="64.3" y="196.9">PLAY</text>
<text x="196" y="196.9">DAC-L_N</text>
<text x="373.8" y="194.2">6V_BUFFER/5.2B</text>
<text x="64" y="199.6">STOP</text>
<text x="136.8" y="202.3">RXD0</text>
<text x="136.8" y="199.6">CLIP_OTW/3.2B</text>
<text x="64.1" y="207.6">NEXT</text>
<text x="136.8" y="205">TXD0</text>
<text x="136.8" y="207.7">FAULT/3.2B</text>
<text x="136.8" y="210.4">RESET/3.2B</text>
<text x="64" y="218.4">PREV</text>
</g>
</svg>
